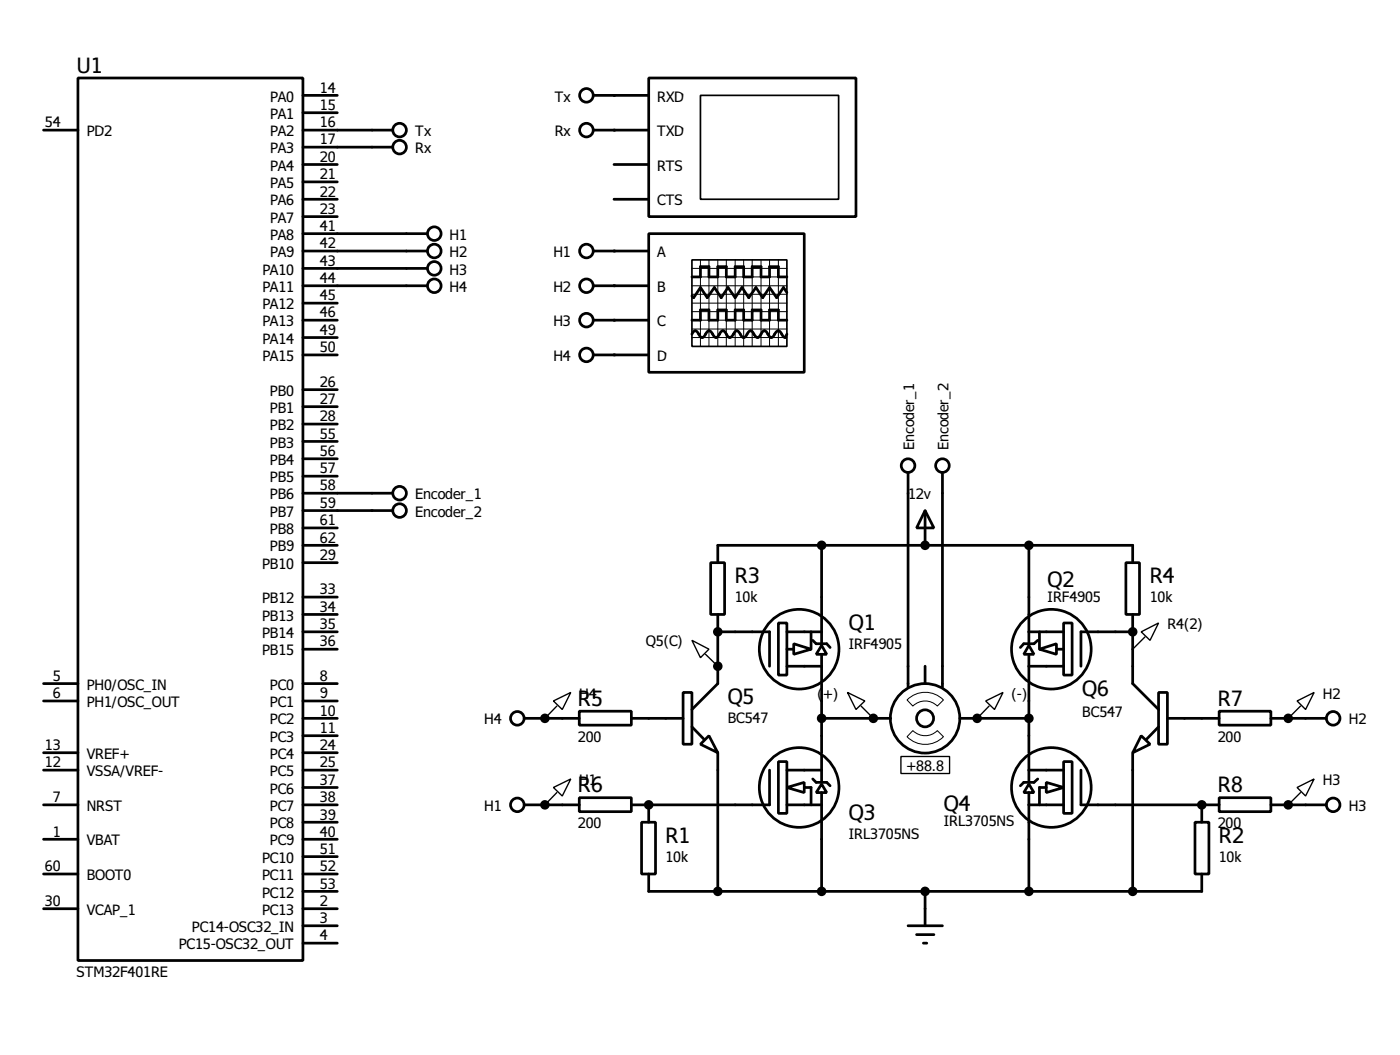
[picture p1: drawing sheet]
<svg xmlns="http://www.w3.org/2000/svg" width="206mm" height="155mm" viewBox="0 0 206 155" stroke-linecap="round" stroke-linejoin="round" font-family="sans-serif">
<g fill="none" stroke="#000" stroke-width=".4">
<path d="M6.4 19.1h5.1M11.5 11.5h33v129.5h-33zM44.5 19.1h13.2M44.5 14h5.1M44.5 16.6h5.1M87.2 19.1h8.1M87.2 14h8.1M95.3 11.5h30.5v20.3h-30.5zM44.5 34.3h18.3M44.5 36.9h18.3M44.5 39.4h18.3M44.5 21.6h13.2"/>
<path d="M44.5 24.2h5.1M44.5 26.7h5.1M44.5 29.3h5.1M44.5 31.8h5.1M87.2 36.9h8.1M90.2 24.2h5.1M90.2 29.3h5.1M95.3 34.3h22.9v20.4h-22.9zM44.5 42h18.3M44.5 57.2h5.1M44.5 59.7h5.1M44.5 44.5h5.1"/>
<path d="M44.5 47h5.1M44.5 49.6h5.1M44.5 52.1h5.1M87.2 42h8.1M87.2 47h8.1M87.2 52.1h8.1M101.7 49.1l.2-.4 .3-.1 .2 .1 .5 .7 .3 .2 .2-.2 .5-.7a.6 .6 0 0 1 .9 .5l.4 .4 .2-.2 .5-.7 .3-.1 .3 .1 .5 .7a.6 .6 0 0 0 .8-.5l.5-.3 .2 .1 .5 .7 .3 .2 .2-.2 .5-.7 .3-.1 .2 .1 .3 .4a.54 .54 0 0 0 .7 .3l.5-.7 .3-.1 .3 .1 .5 .7 .2 .2 .3-.2 .2-.3a.54 .54 0 0 1 .8-.4l.5 .7 .3 .2 .2-.5M101.7 40.7h1.2v-1.5h1.3v1.5h1.3v-1.5h1.2v1.5h1.3v-1.5h1.3v1.5h1.2v-1.5h1.3v1.5h1.3v-1.5h1.3v1.5h1.2M101.7 47h1.2v-1.5h1.3v1.5h1.3v-1.5h1.2v1.5h1.3v-1.5h1.3v1.5h1.2v-1.5h1.3v1.5h1.3v-1.5h1.3v1.5h1.2M115.6 43l-.5-.8-1 1.5-1-1.5-1 1.5-1-1.5-1.1 1.5-1-1.5-1 1.5-1-1.5-1 1.5-1-1.5-1.1 1.5-1-1.5-1 1.5-.2-.2M44.5 72.4h13.2M44.5 75h13.2"/>
<path d="M44.5 77.5h5.1M44.5 62.3h5.1M44.5 64.8h5.1M44.5 67.4h5.1M44.5 69.9h5.1M133.4 69.4v31.5M135.9 75l1.3 2.5h-2.5zM135.9 75v5.1M138.5 69.4v31.5M44.5 92.8h5.1M44.5 80.1h5.1M44.5 82.6h5.1"/>
<path d="M44.5 87.7h5.1M44.5 90.2h5.1M44.5 95.3h5.1M104.4 82.6h2.1v7.6h-2.1zM105.5 92.8h7.6v5M105.5 82.6v-2.5h60.9v2.5M105.5 90.2v10.2l-3.8 3.8M114.4 91.5h1.2v7.6h-1.2zM115.6 92.8h5.1M115.6 95.3h1M115.6 97.8h5.1M116.6 94.5l2.6 .8-2.6 .8z"/>
<path d="M119.2 92.8v2.5M119.4 94l.5 .5h1.6l.5 .6M120.7 94.8l.8 1.3h-1.6zM120.7 80.1v14.4M120.7 96.1v4M135.9 97.8v2.6M151.2 94.8l.7 1.3h-1.5zM151.2 92.8h5.1M151.2 80.1v14.4M151.2 96.1v4M151.2 97.8h5.1M152.5 94l-.6 .5h-1.5l-.5 .6"/>
<path d="M152.7 95.3l2.5-.8v1.6zM152.7 92.8v2.5M155.2 95.3h1.1M156.3 91.5h1.2v7.6h-1.2zM165.4 82.6h2v7.6h-2zM166.4 92.8h-7.6v5M166.4 90.2v10.2l3.8 3.8M6.4 118.2h5.1M6.4 102.9h5.1M6.4 100.4h5.1M6.4 110.5h5.1M6.4 113.1h5.1"/>
<path d="M44.5 105.5h5.1M44.5 118.2h5.1M44.5 102.9h5.1M44.5 100.4h5.1M44.5 110.5h5.1M44.5 113.1h5.1M44.5 108h5.1M44.5 115.6h5.1M77 105.5h8.1M77 118.2h8.1M85.1 104.4h7.7v2.1h-7.7zM85.1 117.1h7.7v2.1h-7.7z"/>
<path d="M92.8 105.5h7.6M95.3 118.2v2.5M100.4 101.7h1.3v7.6h-1.3zM101.7 106.7l1.7 1.8M104.2 108l1.3 2.5-2.6-1.2zM105.5 110.5v20.4M113.1 113.1v5.1h-20.3M114.4 111.8h1.2v7.6h-1.2zM115.6 115.6l2.6-.7v1.5zM115.6 118.2h5.1M115.6 113.1h5.1M118.2 115.6h1v2.6"/>
<path d="M119.4 114.4l.5 .5h1.6l.5 .5M120.7 115.1l.8 1.3h-1.6zM120.7 100.4v10.1M120.7 110.8v4.1M120.7 116.4v14.5M120.7 105.5h10.2M141 105.5h10.2M151.2 115.1l.7 1.3h-1.5zM151.2 100.4v10.1M151.2 110.8v4.1M151.2 116.4v14.5M151.2 118.2h5.1"/>
<path d="M151.2 113.1h5.1M152.5 114.4l-.6 .5h-1.5l-.5 .5M153.7 114.9l2.6 .7-2.6 .8zM153.7 115.6h-1v2.6M156.3 111.8h1.2v7.6h-1.2zM158.8 113.1v5.1h20.3M166.4 110.5v20.4M167.7 108l1.3 1.3-2.6 1.2zM170.2 101.7h1.3v7.6h-1.3zM170.2 106.7l-1.7 1.8M171.5 105.5h7.6M176.6 118.2v2.5"/>
<path d="M179.1 104.4h7.6v2.1h-7.6zM179.1 117.1h7.6v2.1h-7.6zM186.7 105.5h8.2M186.7 118.2h8.2M6.4 128.3h5.1M6.4 123.2h5.1M6.4 133.4h5.1M44.5 130.9h5.1M44.5 128.3h5.1M44.5 120.7h5.1M44.5 125.8h5.1M44.5 123.2h5.1"/>
<path d="M44.5 133.4h5.1M44.5 135.9h5.1M44.5 138.5h5.1M94.3 120.7h2v7.6h-2zM95.3 128.3v2.6h81.3v-2.6M133.4 135.9h5.1M134.7 137.2h2.5M135.7 138.5h.5M135.9 130.9v5M175.6 120.7h2v7.6h-2z"/>
<circle cx="58.7" cy="19.1" r="1"/>
<circle cx="86.1" cy="14" r="1"/>
<circle cx="86.1" cy="19.1" r="1"/>
<circle cx="58.7" cy="21.6" r="1"/>
<circle cx="63.8" cy="36.9" r="1"/>
<circle cx="63.8" cy="39.4" r="1"/>
<circle cx="63.8" cy="34.3" r="1"/>
<circle cx="86.1" cy="36.9" r="1"/>
<circle cx="63.8" cy="42" r="1"/>
<circle cx="86.1" cy="47" r="1"/>
<circle cx="86.1" cy="42" r="1"/>
<circle cx="86.1" cy="52.1" r="1"/>
<circle cx="58.7" cy="75" r="1"/>
<circle cx="58.7" cy="72.4" r="1"/>
<circle cx="133.4" cy="68.4" r="1"/>
<circle cx="138.4" cy="68.4" r="1"/>
<circle cx="117.4" cy="95.3" r="5.9"/>
<circle cx="154.4" cy="95.3" r="5.9"/>
<circle cx="76" cy="118.2" r="1"/>
<circle cx="76" cy="105.5" r="1"/>
<circle cx="117.4" cy="115.6" r="5.9"/>
<circle cx="135.9" cy="105.5" r="5.1"/>
<circle cx="135.9" cy="105.5" r="1.25"/>
<circle cx="154.4" cy="115.6" r="5.9"/>
<circle cx="195.8" cy="118.2" r="1"/>
<circle cx="195.8" cy="105.5" r="1"/>
</g>
<g fill="#000">
<circle cx="90.2" cy="19.1" r=".2"/>
<circle cx="90.2" cy="14" r=".2"/>
<circle cx="90.2" cy="36.9" r=".2"/>
<circle cx="90.2" cy="52.1" r=".2"/>
<circle cx="90.2" cy="47" r=".2"/>
<circle cx="90.2" cy="42" r=".2"/>
<circle cx="105.5" cy="92.8" r=".2"/>
<circle cx="105.5" cy="97.8" r=".2"/>
<circle cx="135.9" cy="80.1" r=".2"/>
<circle cx="166.4" cy="92.8" r=".2"/>
<circle cx="80.1" cy="105.5" r=".2"/>
<circle cx="80.1" cy="118.2" r=".2"/>
<circle cx="95.3" cy="118.2" r=".2"/>
<circle cx="128.3" cy="105.5" r=".2"/>
<circle cx="143.6" cy="105.5" r=".2"/>
<circle cx="176.6" cy="118.2" r=".2"/>
<circle cx="189.3" cy="105.5" r=".2"/>
<circle cx="189.3" cy="118.2" r=".2"/>
</g>
<g fill="none" stroke="#000" stroke-width=".2">
<path d="M101.7 94l2.5 1.3-1.3 1.3zM103.7 96.1l1.8 1.7M167.7 92.8l2.5-1.3-1.2 2.5zM168.2 93.5l-1.8 1.8M81.3 102.9l2.6-1.2-1.3 2.5zM81.3 115.6l2.6-1.2-1.3 2.5zM81.8 103.7l-1.7 1.8M81.8 116.4l-1.7 1.8M124.5 101.7l2.6 1.2-1.3 1.3zM126.5 103.7l1.8 1.8M132.4 111.1h7.1v2.5h-7.1zM144.8 102.9l2.6-1.2-1.3 2.5z"/>
<path d="M145.3 103.7l-1.7 1.8M190.6 102.9l2.5-1.2-1.3 2.5zM190.6 115.6l2.5-1.2-1.3 2.5zM191.1 103.7l-1.8 1.8M191.1 116.4l-1.8 1.8"/>
</g>
<g fill="none" stroke="#000" stroke-width=".15">
<path d="M101.7 39.4h13.9M102.9 38.2v12.7M104.2 38.2v12.7M105.5 38.2v12.7M106.7 38.2v12.7M108 38.2v12.7M109.3 38.2v12.7M110.5 38.2v12.7M111.8 38.2v12.7M113.1 38.2v12.7M114.4 38.2v12.7M101.7 42h13.9"/>
<path d="M101.7 40.7h13.9M101.7 43.2h13.9M101.7 45.8h13.9M101.7 47h13.9M101.7 48.3h13.9M101.7 49.6h13.9M101.7 44.5h13.9M133.3 102.8a3.7 3.7 0 0 1 5.3 0l-.9 .9a2.53 2.53 0 0 0-3.6 0zM134.1 107.3a2.54 2.54 0 0 0 3.6 0l.9 .9a3.7 3.7 0 0 1-5.3 0z"/>
</g>
<g fill="#000" stroke="#000" stroke-width=".4">
<circle cx="105.4" cy="97.8" r=".5"/>
<circle cx="105.4" cy="92.8" r=".5"/>
<circle cx="120.7" cy="80.1" r=".5"/>
<circle cx="135.9" cy="80.1" r=".5"/>
<circle cx="151.1" cy="80.1" r=".5"/>
<circle cx="166.4" cy="92.8" r=".5"/>
<circle cx="80" cy="118.2" r=".5"/>
<circle cx="80" cy="105.5" r=".5"/>
<circle cx="95.3" cy="118.2" r=".5"/>
<circle cx="120.7" cy="105.5" r=".5"/>
<circle cx="128.3" cy="105.5" r=".5"/>
<circle cx="143.5" cy="105.5" r=".5"/>
<circle cx="151.1" cy="105.5" r=".5"/>
<circle cx="176.5" cy="118.2" r=".5"/>
<circle cx="189.2" cy="118.2" r=".5"/>
<circle cx="189.2" cy="105.5" r=".5"/>
<circle cx="105.4" cy="130.9" r=".5"/>
<circle cx="120.7" cy="130.9" r=".5"/>
<circle cx="135.9" cy="130.9" r=".5"/>
<circle cx="151.1" cy="130.9" r=".5"/>
<circle cx="166.4" cy="130.9" r=".5"/>
</g>
<path d="M102.9 14h20.3v15.3h-20.3zM101.7 38.2h13.9v12.7h-13.9z" fill="none" stroke="#000" stroke-width=".25"/>
<g font-size="3.8">
<text x="11.3" y="10.6">U1</text>
<text x="107.9" y="85.6">R3</text>
<text x="153.9" y="86.1">Q2</text>
<text x="168.9" y="85.6">R4</text>
<text x="124.7" y="92.5">Q1</text>
<text x="84.9" y="103.6">R5</text>
<text x="106.9" y="103.4">Q5</text>
<text x="159" y="102.1">Q6</text>
<text x="178.9" y="103.6">R7</text>
<text x="84.9" y="116.3">R6</text>
<text x="138.7" y="119.1">Q4</text>
<text x="178.9" y="116.3">R8</text>
<text x="97.8" y="123.7">R1</text>
<text x="124.7" y="120.4">Q3</text>
<text x="179.1" y="123.7">R2</text>
</g>
<g font-size="2.6">
<text x="39.7" y="14.9">PA0</text>
<text x="39.7" y="17.5">PA1</text>
<text x="47" y="13.6">14</text>
<text x="47" y="16.2">15</text>
<text x="81.5" y="14.9">Tx</text>
<text x="96.6" y="14.9">RXD</text>
<text x="6.6" y="18.7">54</text>
<text x="12.8" y="20">PD2</text>
<text x="39.7" y="20">PA2</text>
<text x="39.7" y="22.5">PA3</text>
<text x="47" y="18.7">16</text>
<text x="47" y="21.2">17</text>
<text x="47" y="23.8">20</text>
<text x="61" y="20">Tx</text>
<text x="61" y="22.5">Rx</text>
<text x="81.5" y="20">Rx</text>
<text x="96.6" y="20">TXD</text>
<text x="39.7" y="25">PA4</text>
<text x="39.7" y="27.6">PA5</text>
<text x="47" y="26.3">21</text>
<text x="47" y="28.9">22</text>
<text x="96.6" y="25">RTS</text>
<text x="39.7" y="30.2">PA6</text>
<text x="39.7" y="32.7">PA7</text>
<text x="39.7" y="35.2">PA8</text>
<text x="47" y="31.4">23</text>
<text x="47" y="33.9">41</text>
<text x="66.1" y="35.2">H1</text>
<text x="96.6" y="30.2">CTS</text>
<text x="38.6" y="40.3">PA10</text>
<text x="39.7" y="37.7">PA9</text>
<text x="47" y="36.5">42</text>
<text x="47" y="39">43</text>
<text x="47" y="41.6">44</text>
<text x="66.1" y="37.7">H2</text>
<text x="66.1" y="40.3">H3</text>
<text x="81.3" y="37.7">H1</text>
<text x="96.6" y="37.7">A</text>
<text x="38.6" y="42.9">PA11</text>
<text x="38.6" y="45.4">PA12</text>
<text x="38.6" y="47.9">PA13</text>
<text x="47" y="44.1">45</text>
<text x="47" y="46.6">46</text>
<text x="66.1" y="42.9">H4</text>
<text x="81.3" y="42.9">H2</text>
<text x="81.3" y="47.9">H3</text>
<text x="96.6" y="42.9">B</text>
<text x="96.6" y="47.9">C</text>
<text x="38.6" y="50.4">PA14</text>
<text x="38.6" y="53">PA15</text>
<text x="47" y="49.2">49</text>
<text x="47" y="51.7">50</text>
<text x="81.3" y="53">H4</text>
<text x="96.6" y="53">D</text>
<text x="39.7" y="58.1">PB0</text>
<text x="47" y="56.8">26</text>
<text x="47" y="59.3">27</text>
<text x="39.7" y="60.6">PB1</text>
<text x="39.7" y="63.1">PB2</text>
<text x="39.7" y="65.7">PB3</text>
<text x="47" y="61.9">28</text>
<text x="47" y="64.4">55</text>
<text x="39.7" y="68.3">PB4</text>
<text x="39.7" y="70.8">PB5</text>
<text x="47" y="67">56</text>
<text x="47" y="69.5">57</text>
<text x="134.3" y="66" transform="rotate(-90 134.3 66)">Encoder_1</text>
<text x="139.4" y="66.1" transform="rotate(-90 139.4 66.1)">Encoder_2</text>
<text x="39.7" y="73.3">PB6</text>
<text x="39.7" y="75.9">PB7</text>
<text x="47" y="77.1">61</text>
<text x="47" y="72">58</text>
<text x="47" y="74.6">59</text>
<text x="61" y="73.3">Encoder_1</text>
<text x="61" y="75.9">Encoder_2</text>
<text x="133.4" y="73.3">12v</text>
<text x="38.5" y="83.5">PB10</text>
<text x="39.7" y="78.4">PB8</text>
<text x="39.7" y="81">PB9</text>
<text x="47" y="79.7">62</text>
<text x="47" y="82.2">29</text>
<text x="38.5" y="88.6">PB12</text>
<text x="47" y="87.3">33</text>
<text x="47" y="89.8">34</text>
<text x="107.9" y="88.4">10k</text>
<text x="153.9" y="88.3">IRF4905</text>
<text x="168.9" y="88.4">10k</text>
<text x="38.5" y="91.1">PB13</text>
<text x="38.5" y="93.7">PB14</text>
<text x="47" y="92.4">35</text>
<text x="47" y="94.9">36</text>
<text x="94.9" y="94.9">Q5(C)</text>
<text x="124.7" y="95.2">IRF4905</text>
<text x="171.5" y="92.4">R4(2)</text>
<text x="7.8" y="100">5</text>
<text x="12.8" y="101.2">PH0/OSC_IN</text>
<text x="38.5" y="96.2">PB15</text>
<text x="39.7" y="101.2">PC0</text>
<text x="47" y="100">8</text>
<text x="7.8" y="102.5">6</text>
<text x="12.8" y="103.8">PH1/OSC_OUT</text>
<text x="39.7" y="103.8">PC1</text>
<text x="39.7" y="106.4">PC2</text>
<text x="47" y="102.5">9</text>
<text x="47" y="105.1">10</text>
<text x="47" y="107.6">11</text>
<text x="71.2" y="106.4">H4</text>
<text x="85.1" y="102.6">H4</text>
<text x="106.9" y="106.2">BC547</text>
<text x="120.1" y="102.6">(</text>
<text x="120.9" y="102.6">+)</text>
<text x="148.6" y="102.6">(-)</text>
<text x="159" y="105.3">BC547</text>
<text x="194.4" y="102.6">H2</text>
<text x="198.2" y="106.4">H2</text>
<text x="6.6" y="110.1">13</text>
<text x="6.6" y="112.7">12</text>
<text x="12.8" y="111.4">VREF+</text>
<text x="12.8" y="114">VSSA/VREF-</text>
<text x="39.7" y="111.4">PC4</text>
<text x="39.7" y="114">PC5</text>
<text x="39.7" y="108.9">PC3</text>
<text x="47" y="110.1">24</text>
<text x="47" y="112.7">25</text>
<text x="84.9" y="108.9">200</text>
<text x="133.1" y="113.2">+88.8</text>
<text x="178.9" y="108.9">200</text>
<text x="7.8" y="117.8">7</text>
<text x="12.8" y="119.1">NRST</text>
<text x="39.7" y="119.1">PC7</text>
<text x="39.7" y="116.5">PC6</text>
<text x="47" y="117.8">38</text>
<text x="47" y="115.2">37</text>
<text x="71.2" y="119.1">H1</text>
<text x="85.1" y="115.3">H1</text>
<text x="194.4" y="115.3">H3</text>
<text x="198.2" y="119.1">H3</text>
<text x="7.8" y="122.8">1</text>
<text x="12.8" y="124.1">VBAT</text>
<text x="39.7" y="121.6">PC8</text>
<text x="39.7" y="124.1">PC9</text>
<text x="47" y="120.3">39</text>
<text x="47" y="125.4">51</text>
<text x="47" y="122.8">40</text>
<text x="84.9" y="121.6">200</text>
<text x="124.7" y="123.2">IRL3705NS</text>
<text x="138.7" y="121.3">IRL3705NS</text>
<text x="178.9" y="121.6">200</text>
<text x="6.6" y="127.9">60</text>
<text x="12.8" y="129.2">BOOT0</text>
<text x="38.5" y="126.7">PC10</text>
<text x="38.5" y="129.2">PC11</text>
<text x="38.5" y="131.8">PC12</text>
<text x="47" y="127.9">52</text>
<text x="47" y="130.5">53</text>
<text x="97.8" y="126.5">10k</text>
<text x="179.1" y="126.5">10k</text>
<text x="6.6" y="133">30</text>
<text x="12.8" y="134.3">VCAP_1</text>
<text x="28.2" y="136.8">PC14-OSC32_IN</text>
<text x="38.5" y="134.3">PC13</text>
<text x="47" y="133">2</text>
<text x="47" y="135.5">3</text>
<text x="11.3" y="143.4">STM32F401RE</text>
<text x="26.3" y="139.4">PC15-OSC32_OUT</text>
<text x="47" y="138.1">4</text>
</g>
</svg>
